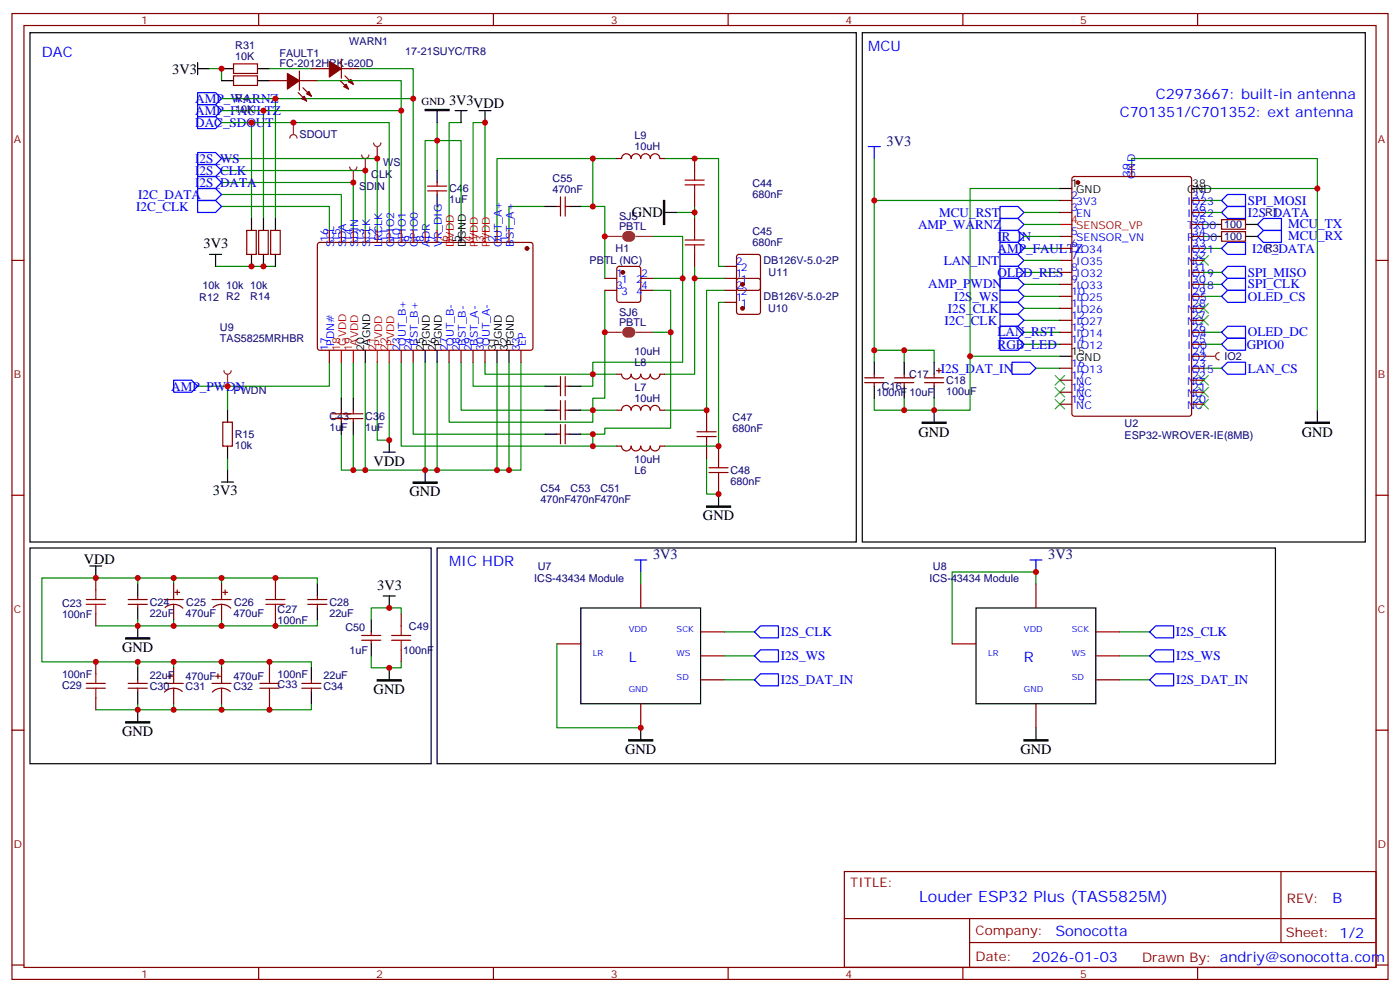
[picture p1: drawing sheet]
<svg xmlns="http://www.w3.org/2000/svg" width="412mm" height="292mm" viewBox="0 0 412 292" stroke-linecap="round" stroke-linejoin="round" font-family="sans-serif">
<g fill="none" stroke="#870000" stroke-width=".35">
<path d="M3.5 4h405.4v284.3h-405.4zM7.1 7.5h398.2v277.3h-398.2zM76.2 4v3.5M145.3 4v3.5M214.5 4v3.5M283.6 4v3.5M352.8 4v3.5M3.5 76.7h3.6M213.4 78.4h3.6M217.2 75.1l.5-.2h5.6l.7 .4v9.5l-.4 .6-5.9 .1-.7-.5v-9.4zM405.3 76.7h3.6M213.4 89h3.6"/>
<path d="M213.4 85.5h3.6M213.4 82h3.6M217.2 82.2l.5-.2h5.6l.7 .4v9.4l-.4 .7h-5.9l-.7-.4v-9.4zM3.5 145.8h3.6M405.3 145.8h3.6M28.2 170.1v3.6M37.7 177.9h5.7M37.7 176.5h5.7M40.6 175.4v1.1M40.6 177.9v1.1M48.3 176.5h5.7M48.6 178.9a3.8 3.8 0 0 1 5.3 .1"/>
<path d="M51.2 171.9v4.6M51.2 177.9v4.6M51.5 174.4h1.4M52.2 173.7v1.4M62.4 176.5h5.7M62.7 178.9a3.8 3.8 0 0 1 5.3 .1M65.3 171.9v4.6M65.3 177.9v4.6M65.6 174.4h1.4M66.3 173.7v1.4M81.1 170.1v3.6M90.7 177.9h5.6"/>
<path d="M90.7 176.5h5.6M93.5 175.4v1.1M93.5 177.9v1.1M188.7 171.9v7.1M305.2 171.9v7.1M28.2 180.7v3.6M28.2 194.8v3.6M49.4 199.1h1.4M50.1 198.4v1.4M51.2 196.6v4.6M63.5 199.1h1.4M64.2 198.4v1.4"/>
<path d="M65.3 196.6v4.6M79.4 194.8v3.6M81.1 180.7v3.6M164 189.5h7.1M206.4 186h7M206.4 193.1h7M280.5 189.5h7M322.8 186h7M322.8 193.1h7M3.5 214.9h3.6M28.2 205.4v3.6M37.7 201.2h5.7"/>
<path d="M37.7 202.6h5.7M40.6 200.1v1.1M40.6 202.6v1.1M48.3 201.2h5.7M51.2 202.6v4.6M53.7 203.6a3.8 3.8 0 0 0-5.3 .1M62.4 201.2h5.7M65.3 202.6v4.6M67.8 203.6a3.8 3.8 0 0 0-5.2 .1M79.4 205.4v3.6M88.9 201.2h5.6M88.9 202.6h5.6"/>
<path d="M91.7 200.1v1.1M91.7 202.6v1.1M188.7 207.2v7M206.4 200.1h7M305.2 207.2v7M322.8 200.1h7M405.3 214.9h3.6M248.7 256.6h156.6v28.2h-156.6zM377.3 256.6v20.9M248.7 270.4h156.5M285.6 277.5h119.6M285.6 270.4v14.1"/>
<path d="M3.5 284.1h3.6M76.2 284.8v3.5M145.3 284.8v3.5M214.5 284.8v3.5M283.6 284.8v3.5M352.8 284.8v3.5M405.3 284.1h3.6"/>
</g>
<g fill="#870000" stroke="#870000" stroke-width=".35">
<circle cx="218.7" cy="90.8" r=".53"/>
<circle cx="218.7" cy="83.7" r=".53"/>
</g>
<path d="M37 187.8h7.1v.3h-7.1zM37 212.5h7.1v.3h-7.1zM185.2 217.8h7.1v.3h-7.1zM301.6 217.8h7.1v.3h-7.1z" fill="#000" stroke="#000" stroke-width=".35"/>
<g fill="none" stroke="#000" stroke-width=".35">
<path d="M8.8 161.3h118.2v63.5h-118.2zM26.5 166.6h3.5M28.2 166.6v3.5M40.6 171.9v3.5M40.6 179v3.5M93.5 171.9v3.5M93.5 179v3.5M128.8 161.3h246.9v63.5h-246.9zM171.1 179h35.3v28.2h-35.3zM287.5 179h35.3v28.2h-35.3zM40.6 184.3v3.5M40.6 196.6v3.5"/>
<path d="M91.7 196.6v3.5M40.6 203.7v3.5M40.6 209v3.5M91.7 203.7v3.5M188.7 214.2v3.6M305.2 214.2v3.6"/>
</g>
<g fill="none" stroke="#008700" stroke-width=".35">
<path d="M40.6 170.1v1.8M51.2 171.9v-1.8h-38.9v24.7h28.3v1.8M51.2 170.1h14.1v1.8M65.3 170.1h28.2v1.8M188.7 168.4v3.5M305.2 171.9v-3.5h-24.7v21.1M40.6 194.8h10.6v1.8M40.6 182.5v1.8M51.2 194.8h14.1v1.8M51.2 182.5v1.8h-23M65.3 194.8h26.4v1.8M65.3 182.5v1.8h-14.1"/>
<path d="M93.5 182.5v1.8h-28.2M164 189.5v24.7h24.7M213.4 193.1h8.8M213.4 186h8.8M329.8 193.1h8.9M329.8 186h8.9M40.6 207.2v1.8h-12.4M51.2 207.2v1.8h-10.6M65.3 207.2v1.8h-14.1M91.7 207.2v1.8h-26.4M213.4 200.1h8.8M329.8 200.1h8.9"/>
</g>
<g fill="none" stroke="#a10000" stroke-width=".35">
<path d="M25.4 177.9h5.6M25.4 176.5h5.6M28.2 173.7v2.8M28.2 177.9v2.8M78.3 177.9h5.7M78.3 176.5h5.7M81.1 173.7v2.8M81.1 177.9v2.8M28.2 198.4v2.8M79.4 198.4v2.8M25.4 201.2h5.6M25.4 202.6h5.6"/>
<path d="M28.2 202.6v2.8M76.6 201.2h5.6M76.6 202.6h5.6M79.4 202.6v2.8"/>
</g>
<path d="M187 164.9h3.5M188.7 164.9v3.5M303.4 164.9h3.5M305.2 164.9v3.5" fill="none" stroke="#00f" stroke-width=".35"/>
<path d="M66 109.1a1.06 1.06 0 0 0 1 1.1 1.06 1.06 0 0 0 1.1-1.1M67 110.2v3.5" fill="none" stroke="#8c2424" stroke-width=".35"/>
<circle cx="67" cy="113.7" r=".18" fill="#8c2424"/>
<path d="M110.1 42.1a1.06 1.06 0 0 0 1 1 1.06 1.06 0 0 0 1.1-1M111.1 43.1v3.6" fill="none" stroke="#8c2424" stroke-width=".35"/>
<circle cx="111.1" cy="46.7" r=".18" fill="#8c2424"/>
<path d="M106.5 45.6a1.06 1.06 0 0 0 1.1 1.1 1.06 1.06 0 0 0 1.1-1.1M107.6 46.7v3.5" fill="none" stroke="#8c2424" stroke-width=".35"/>
<circle cx="107.6" cy="50.2" r=".18" fill="#8c2424"/>
<path d="M103 49.1a1.06 1.06 0 0 0 1.1 1.1 1.06 1.06 0 0 0 1-1.1M104.1 50.2v3.5" fill="none" stroke="#8c2424" stroke-width=".35"/>
<circle cx="104.1" cy="53.7" r=".18" fill="#8c2424"/>
<path d="M65.3 57.3h35.2v10.5" fill="none" stroke="#008700" stroke-width=".35"/>
<path d="M86.4 36.1v3.5M85.4 40.7a1.06 1.06 0 0 1 1-1.1 1.06 1.06 0 0 1 1.1 1.1" fill="none" stroke="#8c2424" stroke-width=".35"/>
<circle cx="86.4" cy="36.1" r=".18" fill="#8c2424"/>
<g fill="none" stroke="#008700" stroke-width=".35">
<path d="M65.3 29h56.4v38.8M65.3 32.6h52.9v35.2M65.3 36.1h49.4v31.7M74.1 36.1v28.2M77.6 32.6v31.7M81.1 29v35.3M128.8 36.1v14.1M135.8 36.1h-3.5v31.7M65.3 46.7h45.8v21.1M65.3 50.2h42.3v17.6M65.3 53.7h38.8v14.1M174.6 46.7h7.1"/>
<path d="M195.8 46.7h15.9v31.7h1.7M63.5 78.4h17.6M65.3 60.8h31.7v7M125.2 67.8v-26.4h10.6v26.4M128.8 60.8v7M139.3 67.8v-31.7h3.6v31.7M160.5 60.8h-10.6v7M171.1 60.8h3.5v-14.1h-28.2v21.1M174.6 60.8h3.6v21.2M192.3 69.6h8.8v12.4M199.3 62.5h5.3v1.8M204.6 60.8v1.7"/>
<path d="M204.6 78.4v3.6M301.6 73.1h10.6M354.5 73.1h5.3M178.2 85.5v31.7h-3.6v3.6h7.1M192.3 82h8.8v24.6h-26.5v3.6h7.1M192.3 85.5h5.3v40.5h-19.4v1.8h-3.6M192.3 97.8h5.3M213.4 82h-8.8v28.2h-8.8M213.4 85.5h-5.3v35.3h-12.3M213.4 89h-1.7v42.3h-15.9M301.6 83.7h10.6M301.6 94.3h10.6"/>
<path d="M301.6 80.2h10.6M354.5 97.8h5.3M67 113.7v7.1M97 106.6v7.1h-38.8M100.5 106.6v10.6M104.1 106.6v10.6M107.6 106.6v31.8h17.6M111.1 106.6v23h3.6v-23M118.2 106.6v24.7h56.4v-3.5h-3.5M121.7 106.6v21.2h38.8M125.2 106.6v31.8h28.3v-31.8M128.8 106.6v31.8"/>
<path d="M132.3 106.6v17.7h42.3v-3.5h-3.5M135.8 106.6v14.2h24.7M139.3 106.6v7.1h21.2M142.9 106.6v3.6h31.7v3.5h-3.5M146.4 106.6v31.8M149.9 106.6v31.8M305.2 108.4h7M354.5 108.4h5.3M67 134.9v3.5M100.5 127.8v10.6h3.6M104.1 127.8v10.6h3.5M174.6 131.3h7.1"/>
<path d="M208.1 134.9v10.6h3.6M109.4 193.1v3.5h8.8v-1.8M118.2 180.7v-1.7h-8.8v3.5"/>
</g>
<path d="M184.9 68.9a.71 .71 0 0 0-.8 .7 .71 .71 0 0 0 .8 .7M185.6 68.9a.71 .71 0 0 1 .7 .7 .71 .71 0 0 1-.7 .7M184.9 97.1a.71 .71 0 0 0-.7 .7 .71 .71 0 0 0 .7 .7M185.6 97.1a.71 .71 0 0 1 .7 .7 .71 .71 0 0 1-.7 .7" fill="none" stroke="#8c2424" stroke-width="1.8"/>
<path d="M178.2 69.6h4.9M187.3 69.6h5M178.2 97.8h4.9M187.3 97.8h5M354.5 104.9h3.6M359.1 103.8a1.06 1.06 0 0 0-1 1.1 1.06 1.06 0 0 0 1 1" fill="none" stroke="#8c2424" stroke-width=".35"/>
<g fill="none" stroke="#870000" stroke-width=".35">
<path d="M125.9 56.2h5.7M125.9 54.8h5.7M128.8 53.7v1.1M128.8 56.2v1.1M165.1 58v5.6M166.5 58v5.6M181.7 46.7h1.4a1.41 1.41 0 0 1 1.4-1.4 1.41 1.41 0 0 1 1.4 1.4 1.41 1.41 0 0 1 1.4-1.4 1.41 1.41 0 0 1 1.4 1.4 1.41 1.41 0 0 1 1.4-1.4 1.41 1.41 0 0 1 1.5 1.4 1.41 1.41 0 0 1 1.4-1.4 1.41 1.41 0 0 1 1.4 1.4h1.4M204.6 46.7v3.5M204.6 57.3v3.5M72.7 67.8h2.8v7.1h-2.8zM76.2 67.8h2.8v7.1h-2.8zM79.7 67.8h2.8v7.1h-2.8z"/>
<path d="M93.7 71.6l.5-.2h62.4l.4 .7-.1 30.6-.6 .4h-62.4l-.4-.7v-30.3zM97 67.8v3.6M100.5 67.8v3.6M104.1 67.8v3.6M107.6 67.8v3.6M111.1 67.8v3.6M114.7 67.8v3.6M118.2 67.8v3.6M121.7 67.8v3.6M125.2 67.8v3.6M128.8 67.8v3.6M146.4 67.8v3.6"/>
<path d="M149.9 67.8v3.6M164 60.8h1.1M166.5 60.8h1.1M181.9 78.6l.5-.2h5.6l.7 .5v9.4l-.4 .7h-5.9l-.7-.5v-9.4zM204.6 64.3v3.5M204.6 74.9v3.5M178.2 82h3.5M178.2 85.5h3.5M188.7 82h3.6M188.7 85.5h3.6M97 103.1v3.5M118.2 103.1v3.5"/>
<path d="M121.7 103.1v3.5M132.3 103.1v3.5M135.8 103.1v3.5M139.3 103.1v3.5M142.9 103.1v3.5M153.5 103.1v3.5M164 113.7h1.1M165.1 110.9v5.6M165.1 117.9v5.7M166.5 110.9v5.6M166.5 117.9v5.7M166.5 113.7h1.1"/>
<path d="M181.7 110.2h1.4a1.41 1.41 0 0 0 1.4 1.4 1.41 1.41 0 0 0 1.4-1.4 1.41 1.41 0 0 0 1.4 1.4 1.41 1.41 0 0 0 1.4-1.4 1.41 1.41 0 0 0 1.4 1.4 1.41 1.41 0 0 0 1.5-1.4 1.41 1.41 0 0 0 1.4 1.4 1.41 1.41 0 0 0 1.4-1.4h1.4M65.6 124.3h2.8v7h-2.8zM97.7 123.2h9.2M97.7 121.8h9.2M100.5 120.8v1M100.5 123.2v1.1M104.1 120.8v1M104.1 123.2v1.1M164 120.8h1.1M164 127.8h1.1M165.1 125v5.6M166.5 120.8h1.1"/>
<path d="M166.5 125v5.6M166.5 127.8h1.1M181.7 120.8l1.4-.1a1.41 1.41 0 0 1 1.4-1.4 1.41 1.41 0 0 1 1.4 1.5 1.41 1.41 0 0 1 1.4-1.5 1.41 1.41 0 0 1 1.4 1.5 1.41 1.41 0 0 1 1.4-1.5 1.41 1.41 0 0 1 1.5 1.5 1.41 1.41 0 0 1 1.4-1.5 1.41 1.41 0 0 1 1.4 1.5h1.4M181.7 131.3h1.4M185.9 131.3a1.41 1.41 0 0 1-1.4 1.5 1.41 1.41 0 0 1-1.4-1.5M188.7 131.3a1.41 1.41 0 0 1-1.4 1.5 1.41 1.41 0 0 1-1.4-1.5M191.6 131.3a1.41 1.41 0 0 1-1.4 1.5 1.41 1.41 0 0 1-1.5-1.5M195.8 131.3h-1.4a1.41 1.41 0 0 1-1.4 1.5 1.41 1.41 0 0 1-1.4-1.5M208.1 120.8v3.5M208.1 131.3v3.6M211.7 131.3v3.6M211.7 141.9v3.6"/>
<path d="M106.5 188.5h5.7M106.5 187.1h5.7M109.4 186v1.1M109.4 188.5v1M118.2 180.7v3.6M118.2 191.3v3.5"/>
</g>
<g fill="#870000" stroke="#870000" stroke-width=".35">
<circle cx="183.4" cy="80.2" r=".53"/>
<circle cx="155.2" cy="73.1" r=".53"/>
</g>
<g fill="none" stroke="#000" stroke-width=".35">
<path d="M8.8 9.6h243.4v150h-243.4zM128.8 32.6v3.5M134.1 32.6h3.5M135.8 32.6v3.5M141.1 32.6h3.5M142.9 32.6v3.5M128.8 50.2v3.5M128.8 57.3v3.5M61.7 74.9h3.6M63.5 74.9v3.5M74.1 64.3v3.5M74.1 74.9v3.5"/>
<path d="M77.6 64.3v3.5M77.6 74.9v3.5M81.1 64.3v3.5M81.1 74.9v3.5M135.8 67.8v3.6M160.5 60.8h3.5M167.6 60.8h3.5M195.8 62.5h3.5M100.5 117.2v3.6M104.1 117.2v3.6M107.6 103.1v3.5M125.2 103.1v3.5"/>
<path d="M128.8 103.1v3.5M146.4 103.1v3.5M149.9 103.1v3.5M160.5 113.7h3.5M167.6 113.7h3.5M67 120.8v3.5M67 131.3v3.6M67 138.4v3.5M100.5 124.3v3.5M104.1 124.3v3.5M112.9 133.1h3.5M114.7 129.6v3.5"/>
<path d="M125.2 138.4v3.5M160.5 127.8h3.5M160.5 120.8h3.5M167.6 127.8h3.5M167.6 120.8h3.5M65.3 141.9h3.5M211.7 145.5v3.5M112.9 175.4h3.5M114.7 175.4v3.6M109.4 182.5v3.5M109.4 189.5v3.6M114.7 196.6v3.5"/>
</g>
<g fill="none" stroke="#00f" stroke-width=".35">
<path d="M58.2 34.3h5.3l1.8 1.8-1.8 1.8h-5.3zM58.2 30.8h5.3l1.8 1.8-1.8 1.7h-5.3zM58.2 27.3h5.3l1.8 1.7-1.8 1.8h-5.3zM58.2 59h5.3l1.8 1.8-1.8 1.7h-5.3zM58.2 55.5h5.3l1.8 1.8-1.8 1.7h-5.3zM58.2 52h5.3l1.8 1.7-1.8 1.8h-5.3zM58.2 48.4h5.3l1.8 1.8-1.8 1.8h-5.3zM58.2 44.9h5.3l1.8 1.8-1.8 1.7h-5.3zM294.6 71.4h5.3l1.7 1.7-1.7 1.8h-5.3zM294.6 78.4h5.3l1.7 1.8-1.7 1.8h-5.3zM361.6 71.4h5.3v3.5h-5.3l-1.8-1.8zM294.6 82h5.3l1.7 1.7-1.7 1.8h-5.3z"/>
<path d="M294.6 92.5h5.3l1.7 1.8-1.7 1.8h-5.3zM361.6 96.1h5.3v3.5h-5.3l-1.8-1.8zM51.2 111.9h5.2l1.8 1.8-1.8 1.8h-5.2zM298.1 106.6h5.3l1.8 1.8-1.8 1.8h-5.3zM359.8 108.4l1.8-1.8h5.3v3.6h-5.3zM224 184.3h5.3v3.5h-5.3l-1.8-1.8zM224 191.3h5.3v3.5h-5.3l-1.8-1.7zM338.7 186l1.7-1.7h5.3v3.5h-5.3zM338.7 193.1l1.7-1.8h5.3v3.5h-5.3zM222.2 200.1l1.8-1.7h5.3v3.5h-5.3zM338.7 200.1l1.7-1.7h5.3v3.5h-5.3z"/>
</g>
<path d="M125.2 32.2h7.1v.4h-7.1zM195.4 59h.4v7.1h-.4zM121.7 141.9h7.1v.4h-7.1zM208.1 149h7.1v.3h-7.1zM111.1 200.1h7.1v.4h-7.1z" fill="#000" stroke="#000" stroke-width=".35"/>
<g fill="none" stroke="#a10000" stroke-width=".35">
<path d="M201.8 54.4h5.6M201.8 53h5.6M204.6 50.2v2.8M204.6 54.4v2.9M201.8 72.1h5.6M201.8 70.7h5.6M204.6 67.8v2.9M204.6 72.1v2.8M205.3 128.5h5.7M205.3 127.1h5.7M208.1 124.3v2.8M208.1 128.5v2.8"/>
<path d="M208.8 139.1h5.7M208.8 137.7h5.7M211.7 134.9v2.8M211.7 139.1v2.8M115.4 188.5h5.6M115.4 187.1h5.6M118.2 184.3v2.8M118.2 188.5v2.8"/>
</g>
<path d="M132.3 67.8v3.6M139.3 67.8v3.6M142.9 67.8v3.6M100.5 103.1v3.5M104.1 103.1v3.5M111.1 103.1v3.5M114.7 103.1v3.5" fill="none" stroke="#f00" stroke-width=".35"/>
<circle cx="354.5" cy="104.9" r=".18" fill="#8c2424"/>
<g fill="none" stroke="#008700" stroke-width=".35">
<path d="M61.7 20.2h3.6v3.5M79.4 20.2h12.3M93.5 23.7h24.7v8.9M105.8 20.2h15.9v8.8M257.5 46.7v12.3h54.7M257.5 59v47.6M312.2 55.5h-26.4v49.4M333.4 48.4v-1.7h54.7v74.1M354.5 59h5.3M354.5 55.5h33.6M301.6 66.1h10.6M301.6 69.6h10.6"/>
<path d="M301.6 62.5h10.6M301.6 76.7h10.6M354.5 66.1h1.8M354.5 69.6h1.8M354.5 62.5h5.3M301.6 90.8h10.6M301.6 87.2h10.6M301.6 97.8h10.6M354.5 87.2h5.3M354.5 83.7h5.3M354.5 80.2h5.3M257.5 103.1h8.8v3.5"/>
<path d="M257.5 117.2v3.6h8.8M266.3 103.1h8.9v3.5M266.3 117.2v3.6h8.9M301.6 101.4h10.6M312.2 104.9h-26.4v15.9h-10.6v-3.6M354.5 101.4h5.3"/>
</g>
<g fill="none" stroke="#00f" stroke-width=".35">
<path d="M255.8 43.1h3.5M257.5 43.1v3.6M361.6 57.3h5.3v3.5h-5.3l-1.8-1.8zM294.6 60.8h5.3l1.7 1.7-1.7 1.8h-5.3zM294.6 74.9h5.3l1.7 1.8-1.7 1.7h-5.3zM294.6 67.8h5.3l1.7 1.8-1.7 1.8h-5.3zM294.6 64.3h5.3l1.7 1.8-1.7 1.7h-5.3zM359.8 62.5l1.8-1.7h5.3v3.5h-5.3zM361.6 78.4h5.3v3.6h-5.3l-1.8-1.8zM370.4 69.6l1.8-1.8h5.3v3.6h-5.3zM370.4 66.1l1.8-1.8h5.3v3.5h-5.3zM294.6 99.6h5.3l1.7 1.8-1.7 1.7h-5.3z"/>
<path d="M294.6 89h5.3l1.7 1.8-1.7 1.7h-5.3zM294.6 85.5h5.3l1.7 1.7-1.7 1.8h-5.3zM294.6 96.1h5.3l1.7 1.7-1.7 1.8h-5.3zM359.8 83.7l1.8-1.7h5.3v3.5h-5.3zM361.6 85.5h5.3v3.5h-5.3l-1.8-1.8zM359.8 101.4l1.8-1.8h5.3v3.5h-5.3z"/>
</g>
<g fill="none" stroke="#000" stroke-width=".35">
<path d="M58.2 18.5v3.5M254 9.6h148.2v150h-148.2zM58.2 20.2h3.5M65.3 20.2h3.5M65.3 23.7h3.5M75.8 20.2h3.6M75.8 23.7h3.6M312.2 55.5h3.5M351 55.5h3.5M356.3 66.1h3.5M356.3 69.6h3.5M366.9 66.1h3.5"/>
<path d="M366.9 69.6h3.5M257.5 106.6v3.6M257.5 113.7v3.5M266.3 106.6v3.6M266.3 113.7v3.5M275.2 106.6v3.6M275.2 113.7v3.5M312.2 104.9h3.5M275.2 120.8v3.5M388.1 120.8v3.5"/>
</g>
<g fill="none" stroke="#3c3" stroke-width=".35">
<path d="M353.1 75.2l2.9 2.9M356 75.2l-2.9 2.9M353.1 92.9l2.9 2.8M353.1 89.4l2.9 2.8M356 92.9l-2.9 2.8M356 89.4l-2.9 2.8M310.8 117.6l2.8 2.8M310.8 114.1l2.8 2.8M310.8 110.5l2.8 2.8M313.6 117.6l-2.8 2.8M313.6 114.1l-2.8 2.8M313.6 110.5l-2.8 2.8"/>
<path d="M353.1 110.5l2.9 2.8M353.1 114.1l2.9 2.8M353.1 117.6l2.9 2.8M356 110.5l-2.9 2.8M356 114.1l-2.9 2.8M356 117.6l-2.9 2.8"/>
</g>
<path d="M271.6 124.3h7.1v.3h-7.1zM384.5 124.3h7.1v.3h-7.1z" fill="#000" stroke="#000" stroke-width=".35"/>
<g fill="none" stroke="#870000" stroke-width=".35">
<path d="M68.8 18.8h7v2.8h-7zM100.5 17.4v5.6M68.8 22.3h7v2.9h-7zM79.4 23.7h5.3M87.8 27.3l2.5 2.4M88.2 23.7h5.3M88.2 20.9v5.7M89.3 25.9l2.4 2.4M91.7 20.2h5.3M100.2 23.7l2.5 2.5M100.5 20.2h5.3M101.6 22.3l2.5 2.5"/>
<path d="M312.2 59h3.5M316 52.2l.4-.2h33.9l.7 .4v69.4l-.4 .7h-34.2l-.6-.4-.1-69.4zM333.4 48.4v3.6M351 59h3.5M312.2 62.5h3.5M312.2 69.6h3.5M312.2 73.1h3.5M312.2 76.7h3.5M351 62.5h3.5M351 66.1h3.5M351 69.6h3.5M351 73.1h3.5"/>
<path d="M351 76.7h3.5M359.8 64.7h7.1v2.8h-7.1zM359.8 68.2h7.1v2.8h-7.1zM312.2 80.2h3.5M312.2 83.7h3.5M312.2 87.2h3.5M312.2 90.8h3.5M312.2 94.3h3.5M312.2 97.8h3.5M351 80.2h3.5M351 83.7h3.5M351 87.2h3.5"/>
<path d="M351 90.8h3.5M351 94.3h3.5M351 97.8h3.5M254.7 112.6h5.6M254.7 111.2h5.6M257.5 110.2v1M257.5 112.6v1.1M263.5 112.6h5.7M263.5 111.2h5.7M266.3 110.2v1M266.3 112.6v1.1M272.3 112.6h5.7"/>
<path d="M272.3 111.2h5.7M275.2 110.2v1M275.2 112.6v1.1M275.9 109.1h1.4M276.6 108.4v1.4M312.2 101.4h3.5M312.2 108.4h3.5M312.2 111.9h3.5M312.2 115.5h3.5M312.2 119h3.5M351 101.4h3.5M351 104.9h3.5"/>
<path d="M351 108.4h3.5M351 111.9h3.5M351 115.5h3.5M351 119h3.5"/>
</g>
<path d="M312.2 66.1h3.5" fill="none" stroke="#f00" stroke-width=".35"/>
<g fill="#870000" stroke="#870000" stroke-width=".35">
<path d="M90.3 27.6l.7-.7 .7 1.4z"/>
<path d="M88.9 29l.7-.7 .7 1.4z"/>
<path d="M84.7 21.6l3.5 2.1-3.5 2.5z"/>
<path d="M102.7 24.1l.7-.7 .7 1.4z"/>
<path d="M101.2 25.5l.8-.7 .7 1.4z"/>
<path d="M97 18.1l3.5 2.1-3.5 2.5z"/>
<circle cx="317.5" cy="53.7" r=".53"/>
</g>
<g fill="#c00">
<circle cx="81.1" cy="170.1" r=".88"/>
<circle cx="65.3" cy="170.1" r=".88"/>
<circle cx="81.1" cy="184.3" r=".88"/>
<circle cx="65.3" cy="184.3" r=".88"/>
<circle cx="79.4" cy="209" r=".88"/>
<circle cx="65.3" cy="209" r=".88"/>
<circle cx="79.4" cy="194.8" r=".88"/>
<circle cx="65.3" cy="194.8" r=".88"/>
<circle cx="51.2" cy="209" r=".88"/>
<circle cx="40.6" cy="209" r=".88"/>
<circle cx="51.2" cy="194.8" r=".88"/>
<circle cx="40.6" cy="194.8" r=".88"/>
<circle cx="28.2" cy="194.8" r=".88"/>
<circle cx="51.2" cy="184.3" r=".88"/>
<circle cx="51.2" cy="170.1" r=".88"/>
<circle cx="28.2" cy="170.1" r=".88"/>
<circle cx="40.6" cy="170.1" r=".88"/>
<circle cx="40.6" cy="184.3" r=".88"/>
<circle cx="188.7" cy="214.2" r=".88"/>
<circle cx="305.2" cy="168.4" r=".88"/>
<circle cx="111.1" cy="46.7" r=".88"/>
<circle cx="107.6" cy="50.2" r=".88"/>
<circle cx="104.1" cy="53.7" r=".88"/>
<circle cx="86.4" cy="36.1" r=".88"/>
<circle cx="197.6" cy="97.8" r=".88"/>
<circle cx="178.2" cy="97.8" r=".88"/>
<circle cx="201.1" cy="82" r=".88"/>
<circle cx="178.2" cy="69.6" r=".88"/>
<circle cx="174.6" cy="127.8" r=".88"/>
<circle cx="174.6" cy="60.8" r=".88"/>
<circle cx="81.1" cy="29" r=".88"/>
<circle cx="77.6" cy="32.6" r=".88"/>
<circle cx="74.1" cy="36.1" r=".88"/>
<circle cx="77.6" cy="78.4" r=".88"/>
<circle cx="74.1" cy="78.4" r=".88"/>
<circle cx="204.6" cy="62.5" r=".88"/>
<circle cx="204.6" cy="46.7" r=".88"/>
<circle cx="211.7" cy="145.5" r=".88"/>
<circle cx="208.1" cy="120.8" r=".88"/>
<circle cx="211.7" cy="131.3" r=".88"/>
<circle cx="204.6" cy="82" r=".88"/>
<circle cx="114.7" cy="196.6" r=".88"/>
<circle cx="114.7" cy="179" r=".88"/>
<circle cx="128.8" cy="41.4" r=".88"/>
<circle cx="114.7" cy="129.6" r=".88"/>
<circle cx="142.9" cy="36.1" r=".88"/>
<circle cx="67" cy="113.7" r=".88"/>
<circle cx="104.1" cy="138.4" r=".88"/>
<circle cx="107.6" cy="138.4" r=".88"/>
<circle cx="174.6" cy="131.3" r=".88"/>
<circle cx="174.6" cy="120.8" r=".88"/>
<circle cx="174.6" cy="110.2" r=".88"/>
<circle cx="174.6" cy="46.7" r=".88"/>
<circle cx="128.8" cy="138.4" r=".88"/>
<circle cx="125.2" cy="138.4" r=".88"/>
<circle cx="149.9" cy="138.4" r=".88"/>
<circle cx="146.4" cy="138.4" r=".88"/>
<circle cx="285.8" cy="104.9" r=".88"/>
<circle cx="388.1" cy="55.5" r=".88"/>
<circle cx="266.3" cy="120.8" r=".88"/>
<circle cx="275.2" cy="120.8" r=".88"/>
<circle cx="257.5" cy="59" r=".88"/>
<circle cx="266.3" cy="103.1" r=".88"/>
<circle cx="257.5" cy="103.1" r=".88"/>
<circle cx="65.3" cy="20.2" r=".88"/>
<circle cx="118.2" cy="32.6" r=".88"/>
<circle cx="121.7" cy="29" r=".88"/>
</g>
<text font-size="4.6" fill="#00f" x="270.8" y="265.6">Louder ESP32 Plus (TAS5825M)</text>
<g font-size="4.2" fill="#00f">
<text x="12.3" y="16.7">DAC</text>
<text x="255.8" y="14.9">MCU</text>
<text x="340.4" y="29">C2973667: built-in antenna</text>
<text x="329.8" y="34.3">C701351/C701352: ext antenna</text>
<text x="132.3" y="166.6">MIC HDR</text>
<text x="185.2" y="194.8">L</text>
<text x="301.6" y="194.8">R</text>
<text x="392.5" y="265.8">B</text>
<text x="310.9" y="275.4">Sonocotta</text>
<text x="304" y="283.2">2026-01-03</text>
</g>
<g font-size="4.2">
<text x="50.7" y="21.6">3V3</text>
<text x="132.3" y="30.8">3V3</text>
<text x="139.3" y="31.9">VDD</text>
<text x="186.1" y="64">GND</text>
<text x="60" y="73.1">3V3</text>
<text x="270.6" y="128.6">GND</text>
<text x="383.5" y="128.6">GND</text>
<text x="110.1" y="137.1">VDD</text>
<text x="62.7" y="145.8">3V3</text>
<text x="120.6" y="146.2">GND</text>
<text x="207.1" y="153.2">GND</text>
<text x="24.7" y="165.9">VDD</text>
<text x="111.1" y="173.7">3V3</text>
<text x="36" y="192">GND</text>
<text x="110.1" y="204.4">GND</text>
<text x="36" y="216.7">GND</text>
<text x="184.1" y="222.1">GND</text>
<text x="300.6" y="222.1">GND</text>
</g>
<g font-size="4.2" fill="#000080">
<text x="261.2" y="42.9">3V3</text>
<text x="192.4" y="164.6">3V3</text>
<text x="308.8" y="164.6">3V3</text>
</g>
<g font-size="3.9" fill="#00f">
<text x="57.5" y="33.8">AMP_FAULTZ</text>
<text x="57.5" y="30.3">AMP_WARNZ</text>
<text x="57.5" y="37.4">DAC_SDOUT</text>
<text x="57.5" y="47.9">I2S_WS</text>
<text x="57.5" y="51.5">I2S_CLK</text>
<text x="40.7" y="58.5">I2C_DATA</text>
<text x="57.5" y="55">I2S_DATA</text>
<text x="40.1" y="62">I2C_CLK</text>
<text x="276.6" y="63.8">MCU_RST</text>
<text x="367.6" y="60.2">SPI_MOSI</text>
<text x="367.6" y="63.8">I2S_DATA</text>
<text x="270.4" y="67.3">AMP_WARNZ</text>
<text x="293.9" y="70.9">IR_IN</text>
<text x="379.4" y="67.2">MCU_TX</text>
<text x="379.4" y="70.8">MCU_RX</text>
<text x="278" y="78">LAN_INT</text>
<text x="293.9" y="74.4">AMP_FAULTZ</text>
<text x="368.8" y="74.4">I2C_DATA</text>
<text x="293.9" y="81.5">OLED_RES</text>
<text x="367.6" y="81.5">SPI_MISO</text>
<text x="273.4" y="84.8">AMP_PWDN</text>
<text x="281.1" y="88.5">I2S_WS</text>
<text x="367.6" y="88.5">OLED_CS</text>
<text x="367.6" y="84.9">SPI_CLK</text>
<text x="278.2" y="95.6">I2C_CLK</text>
<text x="279.2" y="92">I2S_CLK</text>
<text x="293.9" y="99">LAN_RST</text>
<text x="367.6" y="99">OLED_DC</text>
<text x="293.9" y="102.6">RGB_LED</text>
<text x="367.2" y="102.6">GPIO0</text>
<text x="277.1" y="109.7">I2S_DAT_IN</text>
<text x="367.6" y="109.7">LAN_CS</text>
<text x="50.4" y="115">AMP_PWDN</text>
<text x="230" y="187.2">I2S_CLK</text>
<text x="346.4" y="187.2">I2S_CLK</text>
<text x="230" y="194.3">I2S_WS</text>
<text x="346.4" y="194.3">I2S_WS</text>
<text x="230" y="201.3">I2S_DAT_IN</text>
<text x="346.4" y="201.3">I2S_DAT_IN</text>
</g>
<g font-size="3.9" fill="#800">
<text x="250.5" y="261.2">TITLE:</text>
<text x="379.1" y="265.8">REV:</text>
<text x="287.4" y="275.4">Company:</text>
<text x="378.7" y="276">Sheet: 1/2</text>
<text x="287.4" y="283">Date:</text>
<text x="336.4" y="283.1">Drawn By: andriy@sonocotta.com</text>
</g>
<g font-size="3.2" fill="#800">
<text x="41.6" y="7">1</text>
<text x="110.8" y="7">2</text>
<text x="179.9" y="7">3</text>
<text x="249.1" y="7">4</text>
<text x="318.2" y="7">5</text>
<text x="4.1" y="42.1">A</text>
<text x="405.9" y="42.1">A</text>
<text x="4.1" y="111.2">B</text>
<text x="405.9" y="111.2">B</text>
<text x="4.1" y="180.4">C</text>
<text x="405.9" y="180.4">C</text>
<text x="4.1" y="249.5">D</text>
<text x="405.9" y="249.5">D</text>
<text x="41.6" y="287.8">1</text>
<text x="110.8" y="287.8">2</text>
<text x="179.9" y="287.8">3</text>
<text x="249.1" y="287.8">4</text>
<text x="318.2" y="287.8">5</text>
</g>
<g font-size="3.2" fill="#000080">
<text x="69.3" y="17.7">10K</text>
<text x="69.3" y="14.6">R31</text>
<text x="82.3" y="16.7">FAULT1</text>
<text x="102.9" y="13.2">WARN1</text>
<text x="119.4" y="16.3">17-21SUYC/TR8</text>
<text x="82.3" y="19.9">FC-2012HRK-620D</text>
<text x="69.3" y="33.3">10K</text>
<text x="69.3" y="30.2">R4</text>
<text x="88.2" y="40.8">SDOUT</text>
<text x="186.9" y="41">L9</text>
<text x="186.9" y="44.2">10uH</text>
<text x="109.4" y="52.4">CLK</text>
<text x="112.9" y="48.9">WS</text>
<text x="162.8" y="53.7">C55</text>
<text x="105.8" y="55.9">SDIN</text>
<text x="132.3" y="59.8">1uF</text>
<text x="132.3" y="56.6">C46</text>
<text x="162.8" y="56.9">470nF</text>
<text x="221.6" y="58.4">680nF</text>
<text x="221.6" y="55.2">C44</text>
<text x="182.4" y="64.7">SJ5</text>
<text x="372.7" y="63.7">R1</text>
<text x="182.4" y="67.8">PBTL</text>
<text x="221.6" y="69.3">C45</text>
<text x="360.6" y="67.2">100</text>
<text x="360.6" y="70.7">100</text>
<text x="173.7" y="77.8">PBTL (NC)</text>
<text x="181.3" y="74.3">H1</text>
<text x="221.6" y="72.5">680nF</text>
<text x="224.9" y="77.8">DB126V-5.0-2P</text>
<text x="372.7" y="74.2">R3</text>
<text x="226.4" y="81.3">U11</text>
<text x="58.7" y="88.6">R12 R2</text>
<text x="59.6" y="85.1">10k 10k 10k</text>
<text x="73.7" y="88.3">R14</text>
<text x="224.9" y="88.4">DB126V-5.0-2P</text>
<text x="182.4" y="92.9">SJ6</text>
<text x="226.3" y="91.9">U10</text>
<text x="64.8" y="100.6">TAS5825MRHBR</text>
<text x="64.8" y="97.5">U9</text>
<text x="182.4" y="96.1">PBTL</text>
<text x="186.9" y="104.6">10uH</text>
<text x="186.9" y="107.8">L8</text>
<text x="360.7" y="106">IO2</text>
<text x="267.8" y="111.3">C17</text>
<text x="278.7" y="113.1">C18</text>
<text x="68.8" y="115.9">PWDN</text>
<text x="186.9" y="118.3">10uH</text>
<text x="186.9" y="115.1">L7</text>
<text x="258.2" y="116.6">100nF</text>
<text x="259.8" y="114.8">C16</text>
<text x="267.9" y="116.6">10uF</text>
<text x="278.7" y="116.3">100uF</text>
<text x="97" y="123.7">C43</text>
<text x="107.6" y="123.7">C36</text>
<text x="215.8" y="124">C47</text>
<text x="331.3" y="125.8">U2</text>
<text x="69.1" y="128.9">R15</text>
<text x="97" y="126.9">1uF</text>
<text x="107.6" y="126.9">1uF</text>
<text x="215.8" y="127.2">680nF</text>
<text x="331.3" y="129.1">ESP32-WROVER-IE(8MB)</text>
<text x="69.1" y="132.2">10k</text>
<text x="186.9" y="136.3">10uH</text>
<text x="186.9" y="139.5">L6</text>
<text x="215.2" y="142.7">680nF</text>
<text x="215.2" y="139.5">C48</text>
<text x="159.3" y="148.1">470nF470nF470nF</text>
<text x="159.3" y="144.9">C54</text>
<text x="168.1" y="144.9">C53</text>
<text x="176.9" y="144.9">C51</text>
<text x="158.4" y="167.7">U7</text>
<text x="274.8" y="167.7">U8</text>
<text x="157.4" y="171.3">ICS-43434 Module</text>
<text x="273.8" y="171.3">ICS-43434 Module</text>
<text x="18.3" y="178.7">C23</text>
<text x="44.1" y="178.3">C24</text>
<text x="54.9" y="178.3">C25</text>
<text x="69" y="178.3">C26</text>
<text x="97" y="178.3">C28</text>
<text x="18.3" y="181.9">100nF</text>
<text x="44.1" y="181.5">22uF</text>
<text x="54.7" y="181.5">470uF</text>
<text x="68.8" y="181.5">470uF</text>
<text x="81.8" y="183.7">100nF</text>
<text x="81.8" y="180.5">C27</text>
<text x="97" y="181.5">22uF</text>
<text x="101.7" y="185.7">C50</text>
<text x="120.5" y="185.4">C49</text>
<text x="103" y="192.4">1uF</text>
<text x="118.8" y="192.4">100nF</text>
<text x="18.3" y="199.7">100nF</text>
<text x="18.3" y="202.9">C29</text>
<text x="44.1" y="200">22uF</text>
<text x="44.1" y="203.2">C30</text>
<text x="54.7" y="200">470uF</text>
<text x="54.7" y="203.2">C31</text>
<text x="68.8" y="200">470uF</text>
<text x="68.8" y="203.2">C32</text>
<text x="81.8" y="199.5">100nF</text>
<text x="81.8" y="202.7">C33</text>
<text x="95.2" y="200">22uF</text>
<text x="95.2" y="203.2">C34</text>
</g>
<g font-size="3.2">
<text x="124.2" y="31">GND</text>
<text x="315.6" y="55.1">1</text>
<text x="317" y="56.9">GND</text>
<text x="349.7" y="56.9">GND</text>
<text x="351.2" y="55.1">38</text>
<text x="135.5" y="71.2" transform="rotate(-90 135.5 71.2)">5</text>
<text x="137.2" y="72.7" transform="rotate(-90 137.2 72.7)">DGND</text>
<text x="109" y="101.8" transform="rotate(-90 109 101.8)">AGND</text>
<text x="126.6" y="101.8" transform="rotate(-90 126.6 101.8)">PGND</text>
<text x="130.2" y="101.8" transform="rotate(-90 130.2 101.8)">PGND</text>
<text x="147.8" y="101.8" transform="rotate(-90 147.8 101.8)">PGND</text>
<text x="151.3" y="101.8" transform="rotate(-90 151.3 101.8)">PGND</text>
<text x="107.2" y="103.3" transform="rotate(-90 107.2 103.3)">20</text>
<text x="124.9" y="103.3" transform="rotate(-90 124.9 103.3)">25</text>
<text x="128.4" y="103.3" transform="rotate(-90 128.4 103.3)">26</text>
<text x="146" y="103.3" transform="rotate(-90 146 103.3)">31</text>
<text x="149.6" y="103.3" transform="rotate(-90 149.6 103.3)">32</text>
<text x="315.6" y="104.5">15</text>
<text x="317" y="106.3">GND</text>
</g>
<g font-size="3.2" fill="#00f">
<text x="333" y="52" transform="rotate(-90 333 52)">39</text>
<text x="334.4" y="52.7" transform="rotate(-90 334.4 52.7)">GND</text>
<text x="315.6" y="58.7">2</text>
<text x="351.2" y="58.7">37</text>
<text x="315.6" y="62.2">3</text>
<text x="317" y="64">EN</text>
<text x="317" y="60.4">3V3</text>
<text x="349.7" y="60.4">IO23</text>
<text x="349.7" y="64">IO22</text>
<text x="351.2" y="62.2">36</text>
<text x="351.2" y="65.7">35</text>
<text x="96.7" y="71.2" transform="rotate(-90 96.7 71.2)">16</text>
<text x="100.2" y="71.2" transform="rotate(-90 100.2 71.2)">15</text>
<text x="103.7" y="71.2" transform="rotate(-90 103.7 71.2)">14</text>
<text x="107.2" y="71.2" transform="rotate(-90 107.2 71.2)">13</text>
<text x="110.8" y="71.2" transform="rotate(-90 110.8 71.2)">12</text>
<text x="114.3" y="71.2" transform="rotate(-90 114.3 71.2)">11</text>
<text x="117.8" y="71.2" transform="rotate(-90 117.8 71.2)">10</text>
<text x="121.4" y="71.2" transform="rotate(-90 121.4 71.2)">9</text>
<text x="124.9" y="71.2" transform="rotate(-90 124.9 71.2)">8</text>
<text x="128.4" y="71.2" transform="rotate(-90 128.4 71.2)">7</text>
<text x="146" y="71.2" transform="rotate(-90 146 71.2)">2</text>
<text x="149.6" y="71.2" transform="rotate(-90 149.6 71.2)">1</text>
<text x="315.6" y="69.3">5</text>
<text x="317" y="71">SENSOR_VN</text>
<text x="349.7" y="67.5">TXD0</text>
<text x="349.7" y="71">RXD0</text>
<text x="351.2" y="69.3">34</text>
<text x="98.4" y="72.7" transform="rotate(-90 98.4 72.7)">SCL</text>
<text x="102" y="72.7" transform="rotate(-90 102 72.7)">SDA</text>
<text x="105.5" y="72.7" transform="rotate(-90 105.5 72.7)">SDIN</text>
<text x="109" y="72.7" transform="rotate(-90 109 72.7)">SCLK</text>
<text x="112.5" y="72.7" transform="rotate(-90 112.5 72.7)">LRCLK</text>
<text x="116.1" y="72.7" transform="rotate(-90 116.1 72.7)">GPIO2</text>
<text x="119.6" y="72.7" transform="rotate(-90 119.6 72.7)">GPIO1</text>
<text x="123.1" y="72.7" transform="rotate(-90 123.1 72.7)">GPIO0</text>
<text x="126.6" y="72.7" transform="rotate(-90 126.6 72.7)">ADR</text>
<text x="130.2" y="72.7" transform="rotate(-90 130.2 72.7)">VR_DIG</text>
<text x="147.8" y="72.7" transform="rotate(-90 147.8 72.7)">OUT_A+</text>
<text x="151.3" y="72.7" transform="rotate(-90 151.3 72.7)">BST_A+</text>
<text x="315.6" y="76.3">7</text>
<text x="315.6" y="72.8">6</text>
<text x="317" y="74.5">IO34</text>
<text x="349.7" y="74.5">IO21</text>
<text x="351.2" y="72.8">33</text>
<text x="351.2" y="76.3">32</text>
<text x="181.5" y="81.6">1</text>
<text x="183" y="83.4">1</text>
<text x="187.4" y="83.4">2</text>
<text x="188.9" y="81.6">2</text>
<text x="216.8" y="81.6">1</text>
<text x="216.8" y="78.1">2</text>
<text x="218.3" y="83.4">1</text>
<text x="218.3" y="79.8">2</text>
<text x="315.6" y="83.4">9</text>
<text x="315.6" y="79.8">8</text>
<text x="317" y="81.6">IO32</text>
<text x="317" y="78.1">IO35</text>
<text x="349.7" y="78.1">NC</text>
<text x="349.7" y="81.6">IO19</text>
<text x="351.2" y="79.8">31</text>
<text x="351.2" y="83.4">30</text>
<text x="181.5" y="85.1">3</text>
<text x="183" y="86.9">3</text>
<text x="187.4" y="86.9">4</text>
<text x="188.9" y="85.1">4</text>
<text x="216.8" y="88.7">1</text>
<text x="216.8" y="85.1">2</text>
<text x="218.3" y="86.9">2</text>
<text x="315.6" y="86.9">10</text>
<text x="317" y="88.7">IO25</text>
<text x="317" y="85.1">IO33</text>
<text x="349.7" y="85.1">IO18</text>
<text x="349.7" y="88.7">IO5</text>
<text x="351.2" y="86.9">29</text>
<text x="218.3" y="90.4">1</text>
<text x="315.6" y="93.9">12</text>
<text x="315.6" y="90.4">11</text>
<text x="317" y="95.7">IO27</text>
<text x="317" y="92.2">IO26</text>
<text x="349.7" y="92.2">NC</text>
<text x="349.7" y="95.7">NC</text>
<text x="351.2" y="90.4">28</text>
<text x="351.2" y="93.9">27</text>
<text x="98.4" y="101.8" transform="rotate(-90 98.4 101.8)">PDN#</text>
<text x="119.6" y="101.8" transform="rotate(-90 119.6 101.8)">OUT_B+</text>
<text x="123.1" y="101.8" transform="rotate(-90 123.1 101.8)">BST_B+</text>
<text x="133.7" y="101.8" transform="rotate(-90 133.7 101.8)">OUT_B-</text>
<text x="137.2" y="101.8" transform="rotate(-90 137.2 101.8)">BST_B-</text>
<text x="140.8" y="101.8" transform="rotate(-90 140.8 101.8)">BST_A-</text>
<text x="144.3" y="101.8" transform="rotate(-90 144.3 101.8)">OUT_A-</text>
<text x="154.9" y="101.8" transform="rotate(-90 154.9 101.8)">EP</text>
<text x="315.6" y="101">14</text>
<text x="315.6" y="97.5">13</text>
<text x="317" y="99.2">IO14</text>
<text x="349.7" y="99.2">IO4</text>
<text x="351.2" y="97.5">26</text>
<text x="351.2" y="101">25</text>
<text x="96.7" y="103.3" transform="rotate(-90 96.7 103.3)">17</text>
<text x="117.8" y="103.3" transform="rotate(-90 117.8 103.3)">23</text>
<text x="121.4" y="103.3" transform="rotate(-90 121.4 103.3)">24</text>
<text x="131.9" y="103.3" transform="rotate(-90 131.9 103.3)">27</text>
<text x="135.5" y="103.3" transform="rotate(-90 135.5 103.3)">28</text>
<text x="139" y="103.3" transform="rotate(-90 139 103.3)">29</text>
<text x="142.5" y="103.3" transform="rotate(-90 142.5 103.3)">30</text>
<text x="153.1" y="103.3" transform="rotate(-90 153.1 103.3)">33</text>
<text x="317" y="102.8">IO12</text>
<text x="349.7" y="102.8">IO0</text>
<text x="349.7" y="106.3">IO2</text>
<text x="351.2" y="104.5">24</text>
<text x="315.6" y="111.6">17</text>
<text x="315.6" y="108.1">16</text>
<text x="317" y="113.3">NC</text>
<text x="317" y="109.8">IO13</text>
<text x="349.7" y="109.8">IO15</text>
<text x="349.7" y="113.3">NC</text>
<text x="351.2" y="108.1">23</text>
<text x="351.2" y="111.6">22</text>
<text x="315.6" y="118.6">19</text>
<text x="315.6" y="115.1">18</text>
<text x="317" y="116.9">NC</text>
<text x="349.7" y="116.9">NC</text>
<text x="351.2" y="115.1">21</text>
<text x="351.2" y="118.6">20</text>
<text x="317" y="120.4">NC</text>
<text x="349.7" y="120.4">NC</text>
</g>
<g font-size="3.2" fill="#f00">
<text x="315.6" y="65.7">4</text>
<text x="131.9" y="71.2" transform="rotate(-90 131.9 71.2)">6</text>
<text x="139" y="71.2" transform="rotate(-90 139 71.2)">4</text>
<text x="142.5" y="71.2" transform="rotate(-90 142.5 71.2)">3</text>
<text x="317" y="67.5">SENSOR_VP</text>
<text x="133.7" y="72.7" transform="rotate(-90 133.7 72.7)">DVDD</text>
<text x="140.8" y="72.7" transform="rotate(-90 140.8 72.7)">PVDD</text>
<text x="144.3" y="72.7" transform="rotate(-90 144.3 72.7)">PVDD</text>
<text x="102" y="101.8" transform="rotate(-90 102 101.8)">GVDD</text>
<text x="105.5" y="101.8" transform="rotate(-90 105.5 101.8)">AVDD</text>
<text x="112.5" y="101.8" transform="rotate(-90 112.5 101.8)">PVDD</text>
<text x="116.1" y="101.8" transform="rotate(-90 116.1 101.8)">PVDD</text>
<text x="100.2" y="103.3" transform="rotate(-90 100.2 103.3)">18</text>
<text x="103.7" y="103.3" transform="rotate(-90 103.7 103.3)">19</text>
<text x="110.8" y="103.3" transform="rotate(-90 110.8 103.3)">21</text>
<text x="114.3" y="103.3" transform="rotate(-90 114.3 103.3)">22</text>
</g>
<g font-size="2.5" fill="#00f">
<text x="185.2" y="186">VDD</text>
<text x="199.3" y="186">SCK</text>
<text x="301.6" y="186">VDD</text>
<text x="315.7" y="186">SCK</text>
<text x="174.6" y="193.1">LR</text>
<text x="199.3" y="193.1">WS</text>
<text x="291" y="193.1">LR</text>
<text x="315.7" y="193.1">WS</text>
<text x="185.2" y="203.7">GND</text>
<text x="199.3" y="200.1">SD</text>
<text x="301.6" y="203.7">GND</text>
<text x="315.7" y="200.1">SD</text>
</g>
</svg>
